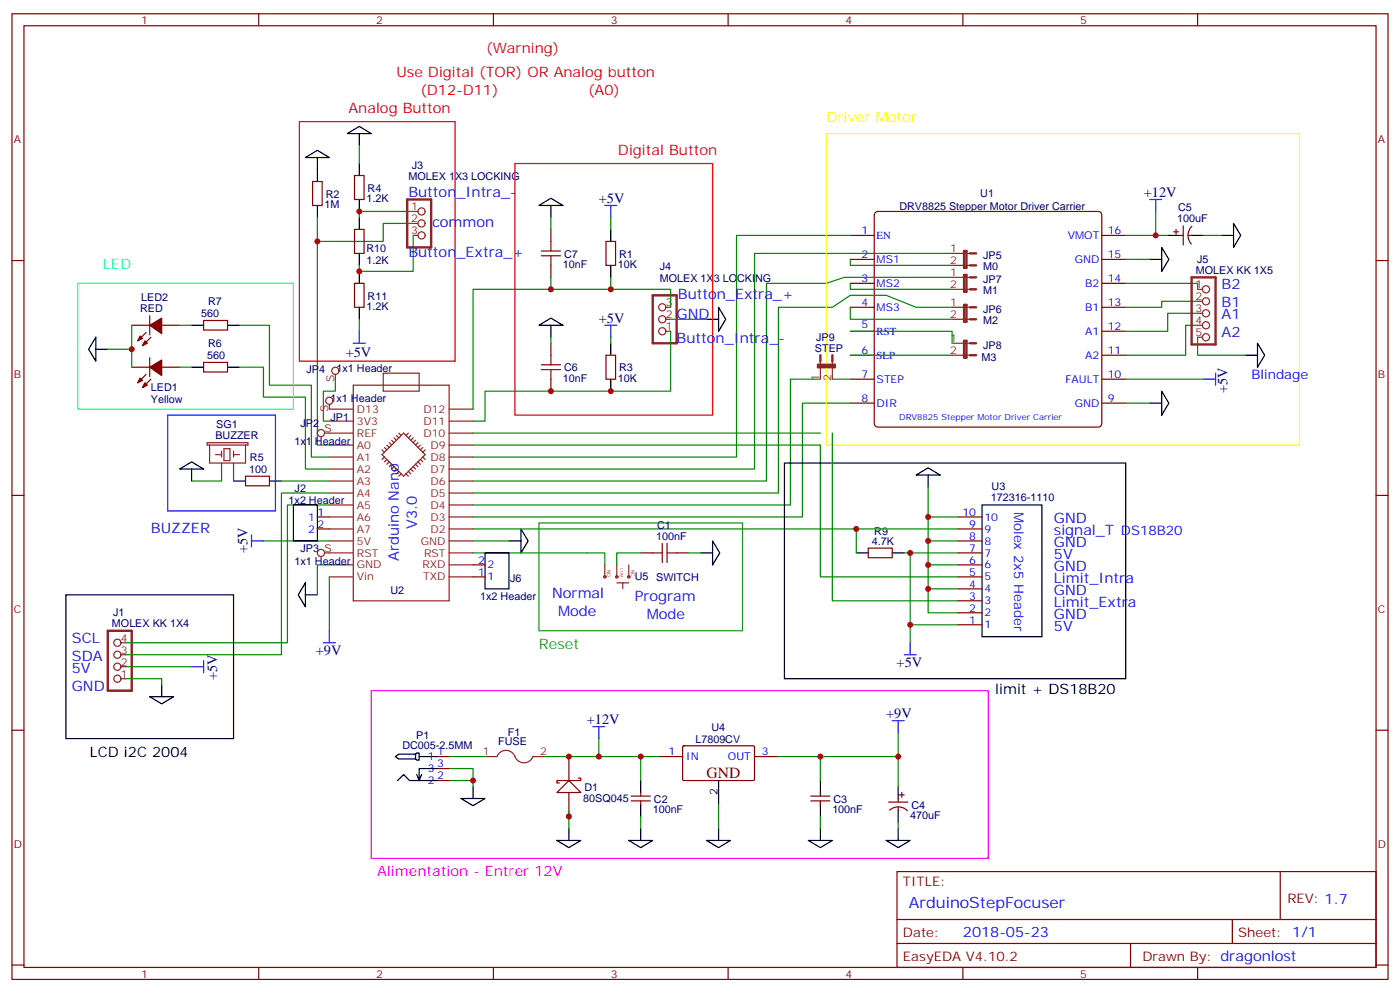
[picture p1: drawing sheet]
<svg xmlns="http://www.w3.org/2000/svg" width="412mm" height="292mm" viewBox="0 0 412 292" stroke-linecap="round" stroke-linejoin="round" font-family="sans-serif">
<g fill="none" stroke="#870000" stroke-width=".35">
<path d="M3.5 4.1h405.4v284.3h-405.4zM7.1 7.6h398.2v277.3h-398.2zM76.2 4.1v3.5M145.3 4.1v3.5M214.5 4.1v3.5M283.6 4.1v3.5M352.8 4.1v3.5M3.5 76.7h3.6M405.3 76.7h3.6M3.5 145.9h3.6M405.3 145.9h3.6M3.5 215h3.6"/>
<path d="M201.1 219.8l.3-.2 20.7 .1 .1 .3v9.7l-.3 .1h-20.6l-.2-.3zM405.3 215h3.6M128.8 229.8h3.5M128.8 226.3h3.5M128.8 222.8h3.5M194 222.8h7.1M222.2 222.8h7.1M264.2 256.6h141.1v28.3h-141.1zM377.1 256.6v14.2M264.2 270.8h141.1M264.2 277.8h141.1M333 277.8v7.1"/>
<path d="M363 270.8v7M3.5 284.2h3.6M76.2 284.9v3.5M145.3 284.9v3.5M214.5 284.9v3.5M283.6 284.9v3.5M352.8 284.9v3.5M405.3 284.2h3.6"/>
</g>
<path d="M149.9 159.3h3.6M153.5 155.8l2.1 3.5-2.1 3.5zM90 171.6v7.1l-2.2-3.5zM90 175.2h3.5M116.4 222.8l1.1-.7h4.9v1.4h-4.9zM117.1 229.8l1.8-1.7 1.7 1.7h8.2M122.4 222.1l.4-.4h.7v2.1h-.7l-.4-.3M123.5 222.8h5.3M124.2 228.1l-.7 1.7M128.8 226.3h-5.3v3.5l-.7-1.7M211.7 229.8v7.1" fill="none" stroke="#000" stroke-width=".35"/>
<path d="M338.7 58.7h3.5M340.4 58.7v3.6M74.1 159.3h3.5M74.1 157.5v3.5" fill="none" stroke="#00f" stroke-width=".35"/>
<path d="M142.9 222.8h3.5a2.91 2.91 0 0 1 3-1.9 2.91 2.91 0 0 1 2.6 2.5 2.82 2.82 0 0 0 2.7 1.2 2.82 2.82 0 0 0 2.3-1.8h3.5" fill="none" stroke="#8c2424" stroke-width=".35"/>
<path d="M257.8 62.7l.8-.4h64.9l.6 .2 .5 .8v61.4l-.3 .6-.8 .5h-64.9l-.6-.3-.5-.8v-61.4z" fill="#fff" stroke="#870000" stroke-width=".35"/>
<g fill="none" stroke="#870000" stroke-width=".35">
<path d="M92.1 53.4h2.8v7.1h-2.8zM104.4 51.7h2.8v7h-2.8zM250.5 69.3h7M250.5 76.4h7M324.6 69.3h7M324.6 76.4h7M250.5 83.4h7M250.5 90.5h7M250.5 97.5h7M324.6 83.4h7M324.6 90.5h7M324.6 97.5h7"/>
<path d="M250.5 104.6h7M250.5 111.7h7M250.5 118.7h7M324.6 104.6h7M324.6 111.7h7M324.6 118.7h7M282.2 159.3h7.1M282.2 155.8h7.1M282.2 152.2h7.1M282.2 176.9h7.1M282.2 173.4h7.1M282.2 169.9h7.1"/>
<path d="M282.2 166.3h7.1M282.2 162.8h7.1M282.2 184h7.1M282.2 180.4h7.1"/>
</g>
<g fill="none" stroke="#8c2424" stroke-width=".35">
<path d="M104.1 113.4h28.2v63.5h-28.2zM112.9 109.9h10.6v5.3h-10.6zM97 124h7.1M97 127.5h7.1M97 131.1h7.1M97 134.6h7.1M97 138.1h7.1M97 120.5h7.1M112.5 133.9l6.4-6.4 6.3 6.4-6.3 6.3zM112.5 132.5l.7 .7M113.2 131.8l.7 .7M113.2 134.6l-.7 .7"/>
<path d="M113.9 131.1l.8 .7M113.9 135.3l-.7 .7M114.7 130.4l.7 .7M114.7 136l-.8 .7M115.4 129.6l.7 .8M115.4 136.7l-.7 .7M116.1 128.9l.7 .7M116.1 137.4l-.7 .7M116.8 128.2l.7 .7M116.8 138.1l-.7 .7M117.5 127.5l.7 .7M117.5 138.8l-.7 .7"/>
<path d="M118.2 139.5l-.7 .7M119.6 139.5l.7 .7M120.3 138.8l.7 .7M120.3 127.5l-.7 .7M121 138.1l.7 .7M121 128.2l-.7 .7M121.7 137.4l.7 .7M121.7 128.9l-.7 .7M122.4 129.6l-.7 .8M122.4 136.7l.7 .7M123.1 136l.7 .7M123.1 130.4l-.7 .7"/>
<path d="M123.8 131.1l-.7 .7M123.8 135.3l.7 .7M124.5 134.6l.7 .7M124.5 131.8l-.7 .7M125.2 132.5l-.7 .7M132.3 124h7M132.3 127.5h7M132.3 131.1h7M132.3 134.6h7M132.3 138.1h7M132.3 120.5h7M97 141.6h7.1"/>
<path d="M97 145.2h7.1M97 148.7h7.1M97 152.2h7.1M97 155.8h7.1M97 159.3h7.1M132.3 141.6h7M132.3 145.2h7M132.3 148.7h7M132.3 152.2h7M132.3 155.8h7M132.3 159.3h7M97 162.8h7.1"/>
<path d="M97 166.3h7.1M97 169.9h7.1M132.3 162.8h7M132.3 166.3h7M132.3 169.9h7"/>
</g>
<path d="M93.5 49.9v3.5M105.8 48.2v3.5M105.8 58.7v3.6M93.5 60.5v3.5M209.9 159.3l2.1 3.5-2.1 3.5zM289.3 148.7h17.6v38.8h-17.6zM206.4 162.8h3.5" fill="none" stroke="#000" stroke-width=".35"/>
<path d="M164 233.4l3.6-3.6 3.5 3.6z" fill="#fff" stroke="#870000" stroke-width=".35"/>
<g fill="none" stroke="#870000" stroke-width=".35">
<path d="M162.3 67.6v3.5M162.3 78.1v3.6M178.5 71.1h2.8v7h-2.8zM345.7 68.3h1.4M346.4 67.6v1.4M347.5 69.3h1M348.5 66.5v5.6M350 69.3h1M351.1 66.6a3.8 3.8 0 0 0-.2 5.3M60 94.4h7v2.8h-7zM60 106.7h7v2.8h-7zM162.3 101.1v3.5"/>
<path d="M162.3 111.7v3.5M178.5 104.6h2.8v7.1h-2.8zM72.3 140.2h7.1v2.9h-7.1zM255.8 161.4h7v2.8h-7zM167.6 222.8v7M167.6 233.4v7M170.4 229.1h.7v.7h-7.1v.7h.7M185.9 235.8h5.7M185.9 234.4h5.7M188.7 233.4v1M188.7 235.8v1.1M238.8 235.8h5.7"/>
<path d="M238.8 234.4h5.7M241.7 233.4v1M241.7 235.8v1.1M261.8 236.2h5.6M262 238.6a3.8 3.8 0 0 1 5.3 .1M264.6 235.1v1.1M264.6 237.6v1.1M264.9 234.1h1.4M265.6 233.4v1.4"/>
</g>
<g fill="none" stroke="#000" stroke-width=".35">
<path d="M179.9 67.6v3.5M179.9 78.1v3.6M344 69.3h3.5M351 69.3h3.5M56.4 95.8h3.6M67 95.8h3.6M56.4 108.1h3.6M67 108.1h3.6M179.9 101.1v3.5M179.9 111.7v3.5M68.8 141.6h3.5M79.4 141.6h3.5"/>
<path d="M252.2 162.8h3.6M262.8 162.8h3.5M188.7 229.8v3.6M188.7 236.9v3.5M241.7 229.8v3.6M241.7 236.9v3.5M264.6 231.6v3.5M264.6 238.7v3.5"/>
</g>
<g fill="none" stroke="#8c2424" stroke-width=".35">
<path d="M121.7 62.3h1.4M121.7 65.8h1.4M121.7 69.3h1.4M196.1 97.5h1.5M196.1 94h1.5M196.1 90.5h1.5M61 130.4h12v.7h-12zM61.7 131.1v5.2h10.6v-5.2M63.5 133.9h1.8M65.3 132.8v1.8M65.3 136.3v3.6M66 132.1h1.7v3.5h-1.7z"/>
<path d="M68.8 133.9h1.8M68.8 132.8v1.8M68.8 136.3v3.6M35.6 199.8h1.4M35.6 196.3h1.4M35.6 192.8h1.4M35.6 189.3h1.4"/>
<circle cx="124.2" cy="65.8" r="1.06"/>
<circle cx="124.2" cy="69.3" r="1.06"/>
<circle cx="124.2" cy="62.3" r="1.06"/>
<circle cx="195.1" cy="94" r="1.06"/>
<circle cx="195.1" cy="90.5" r="1.06"/>
<circle cx="195.1" cy="97.5" r="1.06"/>
<circle cx="34.6" cy="199.8" r="1.06"/>
<circle cx="34.6" cy="189.3" r="1.06"/>
<circle cx="34.6" cy="196.3" r="1.06"/>
<circle cx="34.6" cy="192.8" r="1.06"/>
</g>
<path d="M119.9 58.7h7.1v14.1h-7.1zM192.3 87h7v14.1h-7zM31.7 185.7h7.1v17.7h-7.1z" fill="none" stroke="#8c2424" stroke-width=".71"/>
<path d="M159.5 75.3h5.6M159.5 73.9h5.6M162.3 71.1v2.8M162.3 75.3v2.8M159.5 108.8h5.6M159.5 107.4h5.6M162.3 104.6v2.8M162.3 108.8v2.9" fill="none" stroke="#a10000" stroke-width=".35"/>
<path d="M77.6 159.3h19.4M139.3 159.3h10.6M97 166.3h-3.5v8.9M97 169.9v15.8M139.3 162.8h33.6M132.3 222.8h10.6M160.5 222.8h33.5M188.7 222.8v7" fill="none" stroke="#008700" stroke-width=".35"/>
<path d="M95.2 189.3h3.6M97 185.7v3.6" fill="none" stroke="#00f" stroke-width=".35"/>
<circle cx="188.7" cy="222.8" r=".88" fill="#c00"/>
<path d="M164 247.5h7.1l-3.5 2.1zM167.6 243.9v3.6M185.2 247.5h7.1l-3.6 2.1zM188.7 243.9v3.6M208.1 247.5h7.1l-3.5 2.1zM211.7 243.9v3.6M238.1 247.5h7.1l-3.5 2.1zM241.7 243.9v3.6M261.1 247.5h7l-3.5 2.1zM264.6 243.9v3.6" fill="none" stroke="#000" stroke-width=".35"/>
<path d="M262.8 212.2h3.5M264.6 212.2v3.5" fill="none" stroke="#00f" stroke-width=".35"/>
<path d="M264.6 215.7v7.1h-35.3M264.6 222.8v8.8" fill="none" stroke="#008700" stroke-width=".35"/>
<circle cx="264.6" cy="222.8" r=".88" fill="#c00"/>
<path d="M241.7 222.8v7M241.7 240.4v3.5M264.6 242.2v1.7" fill="none" stroke="#008700" stroke-width=".35"/>
<circle cx="241.7" cy="222.8" r=".88" fill="#c00"/>
<path d="M176.4 217.5v5.3M167.6 238.7v5.2M211.7 236.9v7M188.7 240.4v3.5" fill="none" stroke="#008700" stroke-width=".35"/>
<path d="M174.6 214h3.6M176.4 214v3.5" fill="none" stroke="#00f" stroke-width=".35"/>
<circle cx="176.4" cy="222.8" r=".88" fill="#c00"/>
<path d="M331.6 76.4h7.1M331.6 69.3h12.4M340.4 62.3v7M354.5 69.3h5.3M331.6 83.4h21.2v1.8M352.8 95.8h-3.6v8.8h-17.6M352.8 92.3h-8.8v5.2h-12.4M352.8 88.7h-10.6v1.8h-10.6M331.6 118.7h7.1M65.3 139.9v1.7h-8.9M82.9 141.6h14.1" fill="none" stroke="#008700" stroke-width=".35"/>
<path d="M338.7 76.4h3.5M342.2 72.8l2.1 3.6-2.1 3.5zM359.8 69.3h3.6M363.4 65.8l2.1 3.5-2.1 3.5zM338.7 118.7h3.5M342.2 115.2l2.1 3.5-2.1 3.5zM52.9 138.1l3.5-2.1 3.6 2.1zM56.4 138.1v3.5" fill="none" stroke="#000" stroke-width=".35"/>
<circle cx="340.4" cy="69.3" r=".88" fill="#c00"/>
<path d="M93.5 64v67.1h3.5M121.7 65.8h-8.8v5.3h-19.4M38.8 95.8v12.3M52.9 95.8h3.5M70.6 95.8h8.8v17.6h12.3v21.2h5.3M31.7 102.8h7.1M70.6 108.1h7v8.8h12.4v21.2h7" fill="none" stroke="#008700" stroke-width=".35"/>
<g fill="#870000" stroke="#870000" stroke-width=".35">
<path d="M41.3 111.3l.7 .7-1.4 .7z"/>
<path d="M42.7 112.7l.7 .7-1.4 .7z"/>
<path d="M44.1 108.1l3.5-2.1v4.6z"/>
<path d="M41.3 99l.7 .7-1.4 .7z"/>
<path d="M42.7 100.4l.7 .7-1.4 .7z"/>
<path d="M44.1 95.8l3.5-2.1v4.5z"/>
</g>
<path d="M38.8 95.8h5.3M43 97.9l-2.4 2.5M44.1 93v5.6M44.4 99.3l-2.4 2.5M47.6 95.8h5.3M38.8 108.1h5.3M43 110.2l-2.4 2.5M44.1 105.3v5.6M44.4 111.7l-2.4 2.4M47.6 108.1h5.3" fill="none" stroke="#870000" stroke-width=".35"/>
<path d="M28.2 99.3v7.1l-2.1-3.6zM28.2 102.8h3.5" fill="none" stroke="#000" stroke-width=".35"/>
<circle cx="93.5" cy="71.1" r=".88" fill="#c00"/>
<path d="M90 46.4l3.5-2.1 3.5 2.1zM93.5 46.4v3.5M105.8 64v3.6M105.8 74.6v3.5M105.8 79.9v3.5M105.8 90.5v3.5" fill="none" stroke="#000" stroke-width=".35"/>
<path d="M104.4 67.6h2.8v7h-2.8zM104.4 83.4h2.8v7.1h-2.8z" fill="none" stroke="#870000" stroke-width=".35"/>
<path d="M121.7 69.3v10.6h-15.9v-1.8M121.7 62.3h-15.9v1.7" fill="none" stroke="#008700" stroke-width=".35"/>
<g fill="#c00">
<circle cx="105.8" cy="79.9" r=".88"/>
<circle cx="105.8" cy="62.3" r=".88"/>
</g>
<path d="M102.3 39.3l3.5-2.1 3.6 2.1zM105.8 39.3v3.6M158.7 60.5l3.6-2.1 3.5 2.1zM162.3 60.5v3.5M158.7 95.8l3.6-2.1 3.5 2.1zM162.3 95.8v3.5M208.1 94h3.6M211.7 90.5l2.1 3.5-2.1 3.5zM44.1 205.1h7.1l-3.6 2.2zM47.6 201.6v3.5" fill="none" stroke="#000" stroke-width=".35"/>
<g fill="none" stroke="#008700" stroke-width=".35">
<path d="M105.8 42.9v5.3M162.3 64v3.6M179.9 64v3.6M105.8 94v3.5M162.3 81.7v3.5h-23v35.3M179.9 81.7v3.5h-17.6M331.6 111.7h22.9M97 145.2h-14.1v47.6h-45.9M97 148.7h-12.3v40.6h-47.7M282.2 173.4h-8.8v7h8.8M282.2 166.3h-8.8v7.1M37 199.8h10.6v1.8"/>
<path d="M37 196.3h19.4"/>
</g>
<path d="M178.2 60.5h3.5M179.9 60.5v3.5M105.8 97.5v3.6M178.2 95.8h3.5M179.9 95.8v3.5M104.1 101.1h3.5M354.5 111.7h3.6M358.1 109.9v3.5M56.4 196.3h3.6M60 194.6v3.5" fill="none" stroke="#00f" stroke-width=".35"/>
<circle cx="273.4" cy="173.4" r=".88" fill="#c00"/>
<path d="M282.2 159.3h-8.8v7" fill="none" stroke="#008700" stroke-width=".35"/>
<circle cx="273.4" cy="166.3" r=".88" fill="#c00"/>
<path d="M139.3 131.1h102.4v38.8h40.5M139.3 155.8h112.9M273.4 143.4v8.8M282.2 152.2h-8.8v7.1M282.2 155.8h-30v7M266.3 162.8h15.9M268.1 162.8v21.2h14.1" fill="none" stroke="#008700" stroke-width=".35"/>
<path d="M269.9 139.9l3.5-2.1 3.5 2.1zM273.4 139.9v3.5" fill="none" stroke="#000" stroke-width=".35"/>
<circle cx="268.1" cy="162.8" r=".88" fill="#c00"/>
<path d="M266.3 192.8h3.6M268.1 189.3v3.5" fill="none" stroke="#00f" stroke-width=".35"/>
<path d="M268.1 184v5.3" fill="none" stroke="#008700" stroke-width=".35"/>
<circle cx="268.1" cy="184" r=".88" fill="#c00"/>
<path d="M162.3 99.3v1.8M197.6 94h10.5" fill="none" stroke="#008700" stroke-width=".35"/>
<circle cx="162.3" cy="85.2" r=".88" fill="#c00"/>
<path d="M179.9 99.3v1.8M197.6 97.5v17.7h-54.7v8.8h-3.6" fill="none" stroke="#008700" stroke-width=".35"/>
<circle cx="162.3" cy="115.2" r=".88" fill="#c00"/>
<path d="M179.9 85.2h17.7v5.3" fill="none" stroke="#008700" stroke-width=".35"/>
<g fill="#c00">
<circle cx="179.9" cy="85.2" r=".88"/>
<circle cx="179.9" cy="115.2" r=".88"/>
</g>
<path d="M250.5 69.3h-33.5v65.3h-77.7M280.5 74.6h-58.3v63.5h-82.9M280.5 90.5h-10.6l-8.8-3.5h-10.6l-5.3 3.5h-15.9v54.7h-90M280.5 81.7h-31.8l-5.3 1.7h-17.6v58.2h-86.5M98.8 111.7v3.5h-3.6v8.8h1.8M232.8 111.7v37h-93.5M250.5 118.7h-14.1v33.5h-97.1M68.8 139.9v1.7M132.3 229.8h7v1.8M132.3 226.3h7v3.5" fill="none" stroke="#008700" stroke-width=".35"/>
<path d="M109.4 203.4h181.6v49.4h-181.6z" fill="none" stroke="#f0f" stroke-width=".35"/>
<path d="M243.4 39.3h139.4v91.8h-139.4z" fill="none" stroke="#ff0" stroke-width=".35"/>
<path d="M231.1 136.3h100.5v63.5h-100.5zM135.8 235.1h7.1l-3.6 2.1zM139.3 231.6v3.5" fill="none" stroke="#000" stroke-width=".35"/>
<path d="M158.7 154h60v31.7h-60z" fill="none" stroke="#0f0" stroke-width=".35"/>
<path d="M88.2 35.8h45.9v70.6h-45.9zM151.7 48.2h58.2v74h-58.2z" fill="none" stroke="#f00" stroke-width=".35"/>
<path d="M22.9 83.4h63.5v37.1h-63.5z" fill="none" stroke="#0ff" stroke-width=".35"/>
<path d="M49.4 122.2h31.7v28.3h-31.7z" fill="none" stroke="#00f" stroke-width=".35"/>
<circle cx="139.3" cy="229.8" r=".88" fill="#c00"/>
<path d="M52.9 108.1h3.5" fill="none" stroke="#008700" stroke-width=".35"/>
<path d="M19.4 175.2h49.4v42.3h-49.4z" fill="none" stroke="#000" stroke-width=".35"/>
<g fill="#c00">
<circle cx="167.6" cy="240.4" r=".88"/>
<circle cx="167.6" cy="222.8" r=".88"/>
<circle cx="38.8" cy="102.8" r=".88"/>
</g>
<g fill="none" stroke="#8c2424" stroke-width=".71">
<path d="M284 73.9h.7v4.9h-.7zM285.8 74.6h1.7M285.8 78.1h1.7M284 81h.7v4.9h-.7zM284 89.8h.7v4.9h-.7zM285.8 81.7h1.7M285.8 90.5h1.7M285.8 94h1.7M285.8 85.2h1.7M351 81.7h7.1v19.7h-7.1zM240.9 107.4h5v.7h-5zM241.7 104.6v1.8"/>
<path d="M245.2 104.6v1.8M284 100.4h.7v4.9h-.7zM285.8 101.1h1.7M285.8 104.6h1.7"/>
</g>
<g fill="none" stroke="#8c2424" stroke-width=".35">
<path d="M280.5 74.6h5.3M280.5 78.1h5.3M280.5 85.2h5.3M280.5 90.5h5.3M280.5 94h5.3M280.5 81.7h5.3M352.8 85.2h1.4M352.8 88.7h1.4M352.8 92.3h1.4M352.8 95.8h1.4M352.8 99.3h1.4M97 119.1v1.4"/>
<path d="M98.8 110.2v1.5M241.7 106.4v5.3M245.2 106.4v5.3M280.5 101.1h5.3M280.5 104.6h5.3M95.6 127.5h1.4M95.6 162.8h1.4M178.2 166.3v3.6M181.7 171.6h3.5M181.7 166.3v3.6M183.4 171.6v1.8M185.2 166.3v3.6"/>
<circle cx="355.2" cy="95.8" r="1.06"/>
<circle cx="355.2" cy="99.3" r="1.06"/>
<circle cx="355.2" cy="85.2" r="1.06"/>
<circle cx="355.2" cy="88.7" r="1.06"/>
<circle cx="355.2" cy="92.3" r="1.06"/>
<circle cx="97" cy="118" r="1.06"/>
<circle cx="98.8" cy="109.2" r="1.06"/>
<circle cx="94.5" cy="127.5" r="1.06"/>
<circle cx="94.5" cy="162.8" r="1.06"/>
<circle cx="178.2" cy="169.9" r=".35"/>
<circle cx="181.7" cy="169.9" r=".35"/>
<circle cx="185.2" cy="169.9" r=".35"/>
</g>
<path d="M366.9 104.6h3.5M370.4 101.1l2.1 3.5-2.1 3.5zM86.4 148.7h7.1v10.6h-7.1zM142.9 162.8h7v10.6h-7z" fill="none" stroke="#000" stroke-width=".35"/>
<path d="M250.5 76.4v1.7h30M250.5 97.5h30v3.6M250.5 83.4v1.8h30M250.5 90.5v3.5h30M352.8 99.3v5.3h14.1M232.8 111.7h8.9M245.2 111.7h5.3M250.5 104.6h30M139.3 127.5h102.4M245.2 127.5v49.4h37M172.9 162.8h5.3v3.5" fill="none" stroke="#008700" stroke-width=".35"/>
<path d="M93.5 152.2h3.5M93.5 155.8h3.5M139.3 169.9h3.6M139.3 166.3h3.6" fill="none" stroke="#870000" stroke-width=".35"/>
<g fill="#c00">
<circle cx="273.4" cy="152.2" r=".88"/>
<circle cx="252.2" cy="155.8" r=".88"/>
<circle cx="273.4" cy="159.3" r=".88"/>
</g>
<path d="M195.1 160v5.6M196.5 160v5.6M192.3 162.8h2.8M196.5 162.8h2.8" fill="none" stroke="#a10000" stroke-width=".35"/>
<path d="M188.7 162.8h3.6M199.3 162.8h3.5" fill="none" stroke="#870000" stroke-width=".35"/>
<path d="M188.7 162.8h-7v3.5M202.8 162.8h3.6" fill="none" stroke="#008700" stroke-width=".35"/>
<text font-size="4.6" fill="#800" x="208.1" y="229.1">GND</text>
<text font-size="4.6" fill="#00f" x="267.8" y="267.2">ArduinoStepFocuser</text>
<g font-size="4.2" fill="#f00">
<text x="143.2" y="15.7">(Warning)</text>
<text x="116.8" y="22.8">Use Digital (TOR) OR Analog button</text>
<text x="123.8" y="28">(D12-D11)</text>
<text x="173.2" y="28">(A0)</text>
<text x="102.7" y="33.3">Analog Button</text>
<text x="182" y="45.7">Digital Button</text>
</g>
<text font-size="4.2" fill="#ff0" x="243.4" y="35.8">Driver Motor</text>
<g font-size="4.2" fill="#00f">
<text x="120.3" y="58">Button_Intra_-</text>
<text x="127.4" y="66.9">common</text>
<text x="120.3" y="75.7">Button_Extra_+</text>
<text x="199.7" y="88">Button_Extra_+</text>
<text x="359.8" y="85.2">B2</text>
<text x="199.3" y="94">GND</text>
<text x="359.8" y="94">A1</text>
<text x="359.8" y="90.5">B1</text>
<text x="199.3" y="101.1">Button_Intra_-</text>
<text x="359.8" y="99.3">A2</text>
<text x="122.8" y="155.8" transform="rotate(-90 122.8 155.8)">V3.0</text>
<text x="310.4" y="154">GND</text>
<text x="44.4" y="156.8">BUZZER</text>
<text x="310.4" y="157.5">signal_T DS18B20</text>
<text x="310.4" y="161">GND</text>
<text x="117.5" y="165.3" transform="rotate(-90 117.5 165.3)">Arduino Nano</text>
<text x="310.4" y="164.6">5V</text>
<text x="310.4" y="168.1">GND</text>
<text x="310.4" y="171.6">Limit_Intra</text>
<text x="162.6" y="176.2">Normal</text>
<text x="187" y="176.9">Program</text>
<text x="310.4" y="175.2">GND</text>
<text x="310.4" y="178.7">Limit_Extra</text>
<text x="164.4" y="181.5">Mode</text>
<text x="190.5" y="182.2">Mode</text>
<text x="310.4" y="182.2">GND</text>
<text x="310.4" y="185.7">5V</text>
<text x="21.2" y="189.3">SCL</text>
<text x="21.2" y="194.6">SDA</text>
<text x="21.2" y="198.1">5V</text>
<text x="21.2" y="203.4">GND</text>
<text x="283.6" y="276">2018-05-23</text>
</g>
<g font-size="4.2" fill="#000080">
<text x="176.4" y="59.8">+5V</text>
<text x="336.9" y="58">+12V</text>
<text x="176.4" y="95.1">+5V</text>
<text x="101.8" y="105.1">+5V</text>
<text x="361.6" y="115.7" transform="rotate(-90 361.6 115.7)">+5V</text>
<text x="72.9" y="162.8" transform="rotate(-90 72.9 162.8)">+5V</text>
<text x="93" y="192.8">+9V</text>
<text x="264.1" y="196.3">+5V</text>
<text x="64" y="200.3" transform="rotate(-90 64 200.3)">+5V</text>
<text x="172.9" y="213.3">+12V</text>
<text x="261.1" y="211.5">+9V</text>
</g>
<text font-size="4.2" fill="#0ff" x="30.3" y="79.2">LED</text>
<text font-size="4.2" fill="#0f0" x="158.7" y="191">Reset</text>
<g font-size="4.2">
<text x="293.2" y="204.4">limit + DS18B20</text>
<text x="26.5" y="222.8">LCD i2C 2004</text>
</g>
<text font-size="4.2" fill="#f0f" x="111.1" y="258.1">Alimentation - Entrer 12V</text>
<g font-size="3.9" fill="#00f">
<text x="368.7" y="111.7">Blindage</text>
<text x="298.8" y="150.7" transform="rotate(90 298.8 150.7)">Molex 2x5 Header</text>
</g>
<g font-size="3.9" fill="#800">
<text x="266" y="260.9">TITLE:</text>
<text x="379.2" y="265.8">REV: 1.7</text>
<text x="266" y="276">Date:</text>
<text x="364.8" y="276">Sheet: 1/1</text>
<text x="266" y="283.1">EasyEDA V4.10.2</text>
<text x="336.5" y="283.1">Draw</text>
<text x="346.7" y="283.1">n By: dragonlost</text>
</g>
<g font-size="3.2" fill="#800">
<text x="41.6" y="7.1">1</text>
<text x="110.8" y="7.1">2</text>
<text x="179.9" y="7.1">3</text>
<text x="249.1" y="7.1">4</text>
<text x="318.2" y="7.1">5</text>
<text x="4.1" y="42.2">A</text>
<text x="405.9" y="42.2">A</text>
<text x="4.1" y="111.3">B</text>
<text x="405.9" y="111.3">B</text>
<text x="4.1" y="180.4">C</text>
<text x="405.9" y="180.4">C</text>
<text x="4.1" y="249.6">D</text>
<text x="405.9" y="249.6">D</text>
<text x="41.6" y="287.9">1</text>
<text x="110.8" y="287.9">2</text>
<text x="179.9" y="287.9">3</text>
<text x="249.1" y="287.9">4</text>
<text x="318.2" y="287.9">5</text>
</g>
<g font-size="3.2" fill="#000080">
<text x="120.3" y="53.1">MOLEX 1X3 LOCKING</text>
<text x="121.3" y="49.7">J3</text>
<text x="96" y="58.2">R2</text>
<text x="107.9" y="59.6">1.2K</text>
<text x="108.3" y="56.4">R4</text>
<text x="288.7" y="58">U1</text>
<text x="95.6" y="61.4">1M</text>
<text x="264.9" y="61.9">DRV8825 Stepper Motor Driver Carrier</text>
<text x="346.8" y="65.4">100uF</text>
<text x="347" y="62.1">C5</text>
<text x="107.9" y="77.8">1.2K</text>
<text x="107.9" y="74.3">R10</text>
<text x="166.2" y="75.8">C7</text>
<text x="182.4" y="75.8">R1</text>
<text x="289.6" y="76.4">JP5</text>
<text x="352.6" y="77.4">J5</text>
<text x="165.8" y="79">10nF</text>
<text x="182" y="79">10K</text>
<text x="194.4" y="83.1">MOLEX 1X3 LOCKING</text>
<text x="194.4" y="79.6">J4</text>
<text x="289.6" y="79.6">M0</text>
<text x="289.6" y="83.4">JP7</text>
<text x="352.2" y="80.6">MOLEX KK 1X5</text>
<text x="41.6" y="88.7">LED2</text>
<text x="61.3" y="90">R7</text>
<text x="108.3" y="88.2">R11</text>
<text x="289.6" y="86.6">M1</text>
<text x="41.3" y="91.9">RED</text>
<text x="59.3" y="93.3">560</text>
<text x="107.9" y="91.4">1.2K</text>
<text x="289.6" y="95.4">M2</text>
<text x="289.6" y="92.3">JP6</text>
<text x="240.4" y="100.4">JP9</text>
<text x="61.1" y="105.7">560</text>
<text x="61.3" y="102.3">R6</text>
<text x="240.1" y="103.5">STEP</text>
<text x="289.1" y="106.4">M3</text>
<text x="289.6" y="102.8">JP8</text>
<text x="90.3" y="109.9">JP4</text>
<text x="99.1" y="109.5">1x1 Header</text>
<text x="165.8" y="112.5">10nF</text>
<text x="166.2" y="109.4">C6</text>
<text x="182" y="112.5">10K</text>
<text x="182.4" y="109.4">R3</text>
<text x="44.4" y="118.7">Yellow</text>
<text x="44.4" y="115.2">LED1</text>
<text x="97.4" y="118.4">1x1 Header</text>
<text x="63.7" y="125.9">SG1</text>
<text x="88.5" y="125.8">JP2</text>
<text x="97.4" y="124">JP1</text>
<text x="63.5" y="129.3">BUZZER</text>
<text x="86.8" y="131.1">1x1 Header</text>
<text x="73.6" y="135.8">R5</text>
<text x="73.4" y="139.2">100</text>
<text x="85" y="148.3">1x2 Header</text>
<text x="86.8" y="144.8">J2</text>
<text x="291.9" y="147.6">172316-1110</text>
<text x="292.1" y="144.3">U3</text>
<text x="193.6" y="155.8">C1</text>
<text x="193.3" y="158.9">100nF</text>
<text x="256.8" y="160.3">4.7K</text>
<text x="257.5" y="157.5">R9</text>
<text x="86.8" y="166.3">1x1 Header</text>
<text x="88.5" y="162.5">JP3 S</text>
<text x="150.3" y="171.3">J6</text>
<text x="187" y="170.7">U5</text>
<text x="193.3" y="171.1">SWITCH</text>
<text x="115" y="174.8">U2</text>
<text x="141.5" y="176.6">1x2 Header</text>
<text x="33" y="184.7">MOLEX KK 1X4</text>
<text x="33.3" y="181.5">J1</text>
<text x="209.5" y="215.4">U4</text>
<text x="118.5" y="220.7">DC005-2.5MM</text>
<text x="122.6" y="217.5">P1</text>
<text x="146.8" y="219.3">FUSE</text>
<text x="149.6" y="216.7">F1</text>
<text x="204.8" y="218.8">L7809CV</text>
<text x="172.2" y="232.8">D1</text>
<text x="171.8" y="236">80SQ045</text>
<text x="192.3" y="239.5">100nF</text>
<text x="192.6" y="236.4">C2</text>
<text x="245.2" y="239.5">100nF</text>
<text x="245.5" y="236.4">C3</text>
<text x="268.5" y="238.1">C4</text>
<text x="268.1" y="241.3">470uF</text>
</g>
<g font-size="3.2" fill="#8d2323">
<text x="121.1" y="61.9">1</text>
<text x="121.1" y="65.4">2</text>
<text x="121.1" y="69">3</text>
<text x="279.9" y="74.3">1</text>
<text x="279.9" y="77.8">2</text>
<text x="279.9" y="81.3">1</text>
<text x="279.9" y="84.8">2</text>
<text x="352.2" y="84.8">1</text>
<text x="352.2" y="88.4">2</text>
<text x="196.1" y="93.7">2</text>
<text x="196.1" y="90.1">3</text>
<text x="279.9" y="90.1">1</text>
<text x="279.9" y="93.7">2</text>
<text x="352.2" y="91.9">3</text>
<text x="352.2" y="95.4">4</text>
<text x="196.1" y="97.2">1</text>
<text x="279.9" y="100.7">1</text>
<text x="352.2" y="99">5</text>
<text x="279.9" y="104.2">2</text>
<text x="98.4" y="112.4" transform="rotate(-90 98.4 112.4)">S</text>
<text x="241.3" y="112.3" transform="rotate(-90 241.3 112.3)">1</text>
<text x="244.8" y="112.3" transform="rotate(-90 244.8 112.3)">2</text>
<text x="96.7" y="121.2" transform="rotate(-90 96.7 121.2)">S</text>
<text x="105.1" y="125.1">3V3</text>
<text x="105.1" y="121.5">D13</text>
<text x="124.8" y="125.1">D11</text>
<text x="124.8" y="121.5">D12</text>
<text x="95.6" y="127.2">S</text>
<text x="105.1" y="128.6">REF</text>
<text x="124.8" y="128.6">D10</text>
<text x="105.1" y="135.6">A1</text>
<text x="105.1" y="132.1">A0</text>
<text x="126.8" y="132.1">D9</text>
<text x="126.8" y="135.6">D8</text>
<text x="105.1" y="142.7">A3</text>
<text x="105.1" y="139.2">A2</text>
<text x="126.8" y="139.2">D7</text>
<text x="126.8" y="142.7">D6</text>
<text x="105.1" y="149.8">A5</text>
<text x="105.1" y="146.2">A4</text>
<text x="126.8" y="146.2">D5</text>
<text x="126.8" y="149.8">D4</text>
<text x="105.1" y="153.3">A6</text>
<text x="126.8" y="153.3">D3</text>
<text x="105.1" y="160.3">5V</text>
<text x="105.1" y="156.8">A7</text>
<text x="124" y="160.3">GND</text>
<text x="126.8" y="156.8">D2</text>
<text x="105.1" y="167.4">GND</text>
<text x="105.1" y="163.9">RST</text>
<text x="124.4" y="167.4">RXD</text>
<text x="124.9" y="163.9">RST</text>
<text x="105.1" y="170.9">Vin</text>
<text x="124.7" y="170.9">TXD</text>
<text x="35.6" y="188.9">4</text>
<text x="35.6" y="196">2</text>
<text x="35.6" y="192.4">3</text>
<text x="35.6" y="199.5">1</text>
<text x="142.3" y="222.4">1</text>
<text x="159.1" y="222.4">2</text>
</g>
<g font-size="3.2" fill="#00f">
<text x="253.7" y="69">1</text>
<text x="258.2" y="70.4">EN</text>
<text x="314.6" y="70.4">VMOT</text>
<text x="326.3" y="69">16</text>
<text x="253.7" y="76">2</text>
<text x="258.2" y="77.4">MS1</text>
<text x="316.6" y="77.4">GND</text>
<text x="326.3" y="76">15</text>
<text x="253.7" y="83.1">3</text>
<text x="326.3" y="83.1">14</text>
<text x="258.2" y="84.5">MS2</text>
<text x="319.7" y="84.5">B2</text>
<text x="253.7" y="90.1">4</text>
<text x="258.2" y="91.5">MS3</text>
<text x="319.7" y="91.5">B1</text>
<text x="326.3" y="90.1">13</text>
<text x="253.7" y="96.7">5</text>
<text x="258.2" y="98.6">RST</text>
<text x="319.7" y="98.6">A1</text>
<text x="326.3" y="97.2">12</text>
<text x="253.7" y="104.2">6</text>
<text x="258.2" y="105.7">SLP</text>
<text x="319.7" y="105.7">A2</text>
<text x="326.3" y="104.2">11</text>
<text x="253.7" y="111.3">7</text>
<text x="258.2" y="112.7">STEP</text>
<text x="313.8" y="112.7">FAULT</text>
<text x="326.3" y="111.3">10</text>
<text x="253.7" y="118.4">8</text>
<text x="258.2" y="119.8">DIR</text>
<text x="316.6" y="119.8">GND</text>
<text x="326.3" y="118.4">9</text>
<text x="90.8" y="153.3">1</text>
<text x="93.5" y="151.9">1</text>
<text x="93.5" y="155.4">2</text>
<text x="283.5" y="151.9">10</text>
<text x="285.5" y="155.4">9</text>
<text x="290" y="153.3">10</text>
<text x="90.8" y="156.8">2</text>
<text x="285.5" y="158.9">8</text>
<text x="290" y="160.3">8</text>
<text x="290" y="156.8">9</text>
<text x="140.9" y="166">2</text>
<text x="143.6" y="167.4">2</text>
<text x="285.5" y="166">6</text>
<text x="285.5" y="162.5">7</text>
<text x="290" y="167.4">6</text>
<text x="290" y="163.9">7</text>
<text x="140.9" y="169.5">1</text>
<text x="143.6" y="170.9">1</text>
<text x="285.5" y="173">4</text>
<text x="285.5" y="169.5">5</text>
<text x="290" y="170.9">5</text>
<text x="285.5" y="176.6">3</text>
<text x="290" y="178">3</text>
<text x="290" y="174.4">4</text>
<text x="285.5" y="183.6">1</text>
<text x="285.5" y="180.1">2</text>
<text x="290" y="185">1</text>
<text x="290" y="181.5">2</text>
<text x="126" y="227.4">3</text>
<text x="126" y="223.8">1</text>
<text x="128.8" y="226">3</text>
<text x="128.8" y="222.4">1</text>
<text x="196.9" y="222.4">1</text>
<text x="202.1" y="223.8">IN</text>
<text x="214.4" y="223.8">OUT</text>
<text x="224.4" y="222.4">3</text>
<text x="126" y="230.9">2</text>
<text x="128.8" y="229.5">2</text>
</g>
<text font-size="3.2" x="211.3" y="234" transform="rotate(-90 211.3 234)">2</text>
<text font-size="2.5" fill="#00f" x="264.9" y="123.7">DRV8825 Stepper Motor Driver Carrier</text>
<g font-size="1.4" fill="#8d2323">
<text x="178.9" y="167.7" transform="rotate(90 178.9 167.7)">NO</text>
<text x="185.9" y="167.7" transform="rotate(90 185.9 167.7)">NC</text>
</g>
<text font-size="1.1" fill="#8d2323" x="182.7" y="167.4" transform="rotate(90 182.7 167.4)">COM</text>
</svg>
